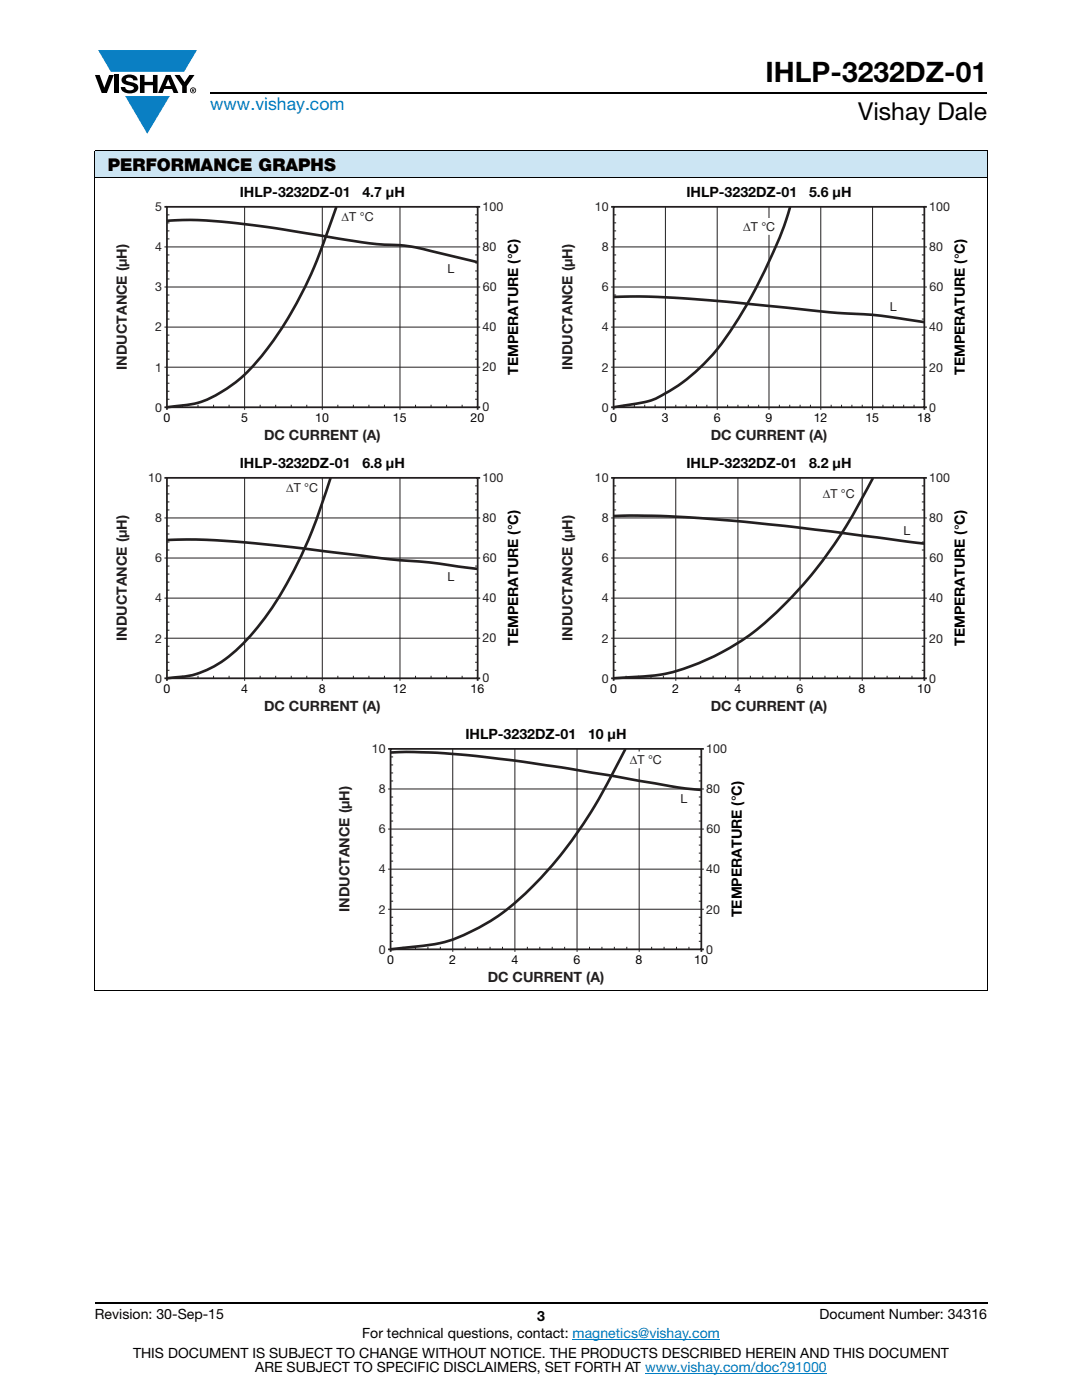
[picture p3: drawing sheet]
<svg xmlns="http://www.w3.org/2000/svg" width="216mm" height="279mm" viewBox="0 0 216 279" stroke-linecap="round" stroke-linejoin="round" font-family="sans-serif">
<g fill="#0a7fc3">
<path d="M19.6 10h19.7l-2.6 4.3h-1.1h-13.5z"/>
<path d="M25 19.2h8.9l-4.5 7.5z"/>
</g>
<g fill="#000">
<path d="M18.9 15h1l.9 2.5 1-2.5h.9l-1.4 3.6h-1zM22.9 15h.9v3.6h-.9zM24.6 15.3a2.1 2.1 0 0 1 2.8 .3l.1 .4h-.9a.79 .79 0 0 0-.7-.5 .79 .79 0 0 0-.8 .4l.3 .3 1 .2a1.08 1.08 0 0 1 1.2 1 1.08 1.08 0 0 1-1.1 1.2 1.73 1.73 0 0 1-2.4-1.2h.9a.96 .96 0 0 0 .8 .6 .96 .96 0 0 0 .9-.4 1.31 1.31 0 0 0-1.2-.6 1.03 1.03 0 0 1-1.1-.6 1.03 1.03 0 0 1 .2-1.1zM27.9 15h.9v1.3h1.7v-1.3h.9v3.6h-.9v-1.6h-1.7v1.6h-.9zM34.8 15h1.1l.9 1.4 1-1.4h1l-1.5 2.2v1.4h-.9v-1.4z"/>
<path d="M33.6 15.9l.5 1.3h-1.1zM33.1 15l-1.6 3.6h1l.3-.8h1.5l.3 .8h1l-1.6-3.6z"/>
<path d="M38.4 17.8h.2v.2h-.2zM38.3 17.7v.7h.1v-.3l.4 .3-.2-.3 .2-.2-.1-.2z"/>
<path d="M38.1 18a.46 .46 0 0 1 .9 0 .46 .46 0 0 1-.9 0zM37.9 18a.6 .6 0 0 0 1.2 0 .6 .6 0 0 0-1.2 0z"/>
</g>
<path d="M42 18.6h155M18.9 260h178.1" fill="none" stroke="#000" stroke-width=".36"/>
<path d="M114.3 267.3h29.3M128.7 274h36.3" fill="none" stroke="#007ec4" stroke-width=".2"/>
<path d="M18.9 30h178.1v5.5h-178.1z" fill="#cce5f3"/>
<path d="M18.9 30h178.1M18.9 35.5h178.1M18.9 30.1v167.6M197 30.1v167.6M18.9 197.8h178.1" fill="none" stroke="#000" stroke-width=".2"/>
<path d="M23 36.9h81v51.5h-81z" fill="#fff"/>
<g fill="none" stroke="#231f20" stroke-width=".2">
<path d="M32.8 49.3h63M32.8 57.3h63M33.3 58.9h.5M33.3 50.9h.5M33.3 52.5h.5M33.3 54.1h.5M33.3 55.7h.5M33.3 42.9h.5M33.3 44.5h.5M33.3 46.1h.5M33.3 47.7h.5M48.8 41.3v40"/>
<path d="M64.3 41.3v40M79.8 41.3v40M94.8 58.9h.5M94.8 50.9h.5M94.8 52.5h.5M94.8 54.1h.5M94.8 55.7h.5M94.8 42.9h.5M94.8 44.5h.5M94.8 46.1h.5M94.8 47.7h.5M32.8 65.3h63"/>
<path d="M32.8 73.3h63M33.3 60.5h.5M33.3 62.1h.5M33.3 63.7h.5M33.3 66.9h.5M33.3 68.5h.5M33.3 70.1h.5M33.3 71.7h.5M33.3 74.9h.5M33.3 76.5h.5M33.3 78.1h.5M33.3 79.7h.5"/>
<path d="M94.8 60.5h.5M94.8 62.1h.5M94.8 63.7h.5M94.8 66.9h.5M94.8 68.5h.5M94.8 70.1h.5M94.8 71.7h.5M94.8 74.9h.5M94.8 76.5h.5M94.8 78.1h.5M94.8 79.7h.5"/>
</g>
<path d="M32.8 41.3h.5M33.3 41.3h62v40h-62zM95.3 41.3h.5M32.8 81.3h.5M95.3 81.3h.5" fill="none" stroke="#231f20" stroke-width=".35"/>
<path d="M67.6 41.9h7.5v3h-7.5z" fill="#fff"/>
<path d="M67.6 41.9h7.5v3h-7.5z" fill="none" stroke="#fff" stroke-width=".35"/>
<path d="M88.5 52.2h3v3h-3z" fill="#fff"/>
<path d="M88.5 52.2h3v3h-3z" fill="none" stroke="#fff" stroke-width=".35"/>
<path d="M33.3 81.3v.5M95.3 81.3v.5" fill="none" stroke="#231f20" stroke-width=".35"/>
<g fill="none" stroke="#231f20" stroke-width=".2">
<path d="M36.4 80.8v.5M39.5 80.8v.5M42.6 80.8v.5M45.7 80.8v.5M48.8 81.3v.5M51.9 80.8v.5M55 80.8v.5M58.1 80.8v.5M61.2 80.8v.5M64.3 81.3v.5M67.4 80.8v.5M70.5 80.8v.5"/>
<path d="M73.6 80.8v.5M76.7 80.8v.5M79.8 81.3v.5M82.9 80.8v.5M86 80.8v.5M89.1 80.8v.5M92.2 80.8v.5"/>
</g>
<path d="M33.3 44.1a101.8 101.8 0 0 1 21.2 1.4l15.5 2.5a70.5 70.5 0 0 0 10.8 1l2.6 .5 11.9 2.8M67.1 41.3a113.5 113.5 0 0 1-8.1 19.6 56.5 56.5 0 0 1-11.4 14.9 20.6 20.6 0 0 1-12.7 5.3l-1.6 .2" fill="none" stroke="#231f20" stroke-width=".53"/>
<path d="M111.9 36.9h81.2v51.5h-81.2z" fill="#fff"/>
<g fill="none" stroke="#231f20" stroke-width=".2">
<path d="M121.9 49.3h63M121.9 57.3h63M122.4 58.9h.5M122.4 50.9h.5M122.4 52.5h.5M122.4 54.1h.5M122.4 55.7h.5M122.4 42.9h.5M122.4 44.5h.5M122.4 46.1h.5M122.4 47.7h.5M132.8 41.3v40"/>
<path d="M143.1 41.3v40M153.4 41.3v40M163.8 41.3v40M174.1 41.3v40M183.9 58.9h.5M183.9 50.9h.5M183.9 52.5h.5M183.9 54.1h.5M183.9 55.7h.5M183.9 42.9h.5M183.9 44.5h.5M183.9 46.1h.5"/>
<path d="M183.9 47.7h.5M121.9 65.3h63M121.9 73.3h63M122.4 60.5h.5M122.4 62.1h.5M122.4 63.7h.5M122.4 66.9h.5M122.4 68.5h.5M122.4 70.1h.5M122.4 71.7h.5M122.4 74.9h.5M122.4 76.5h.5"/>
<path d="M122.4 78.1h.5M122.4 79.7h.5M183.9 60.5h.5M183.9 62.1h.5M183.9 63.7h.5M183.9 66.9h.5M183.9 68.5h.5M183.9 70.1h.5M183.9 71.7h.5M183.9 74.9h.5M183.9 76.5h.5M183.9 78.1h.5"/>
<path d="M183.9 79.7h.5"/>
</g>
<path d="M121.9 41.3h.5M184.4 41.3h.5M121.9 81.3h.5M184.4 81.3h.5" fill="none" stroke="#231f20" stroke-width=".35"/>
<path d="M176.7 59.8h3v3h-3z" fill="#fff"/>
<path d="M176.7 59.8h3v3h-3z" fill="none" stroke="#fff" stroke-width=".35"/>
<path d="M147.7 43.7h7.5v3h-7.5z" fill="#fff"/>
<path d="M147.7 43.7h7.5v3h-7.5z" fill="none" stroke="#fff" stroke-width=".35"/>
<path d="M122.4 41.3h62v40h-62zM122.4 81.3v.5M184.4 81.3v.5" fill="none" stroke="#231f20" stroke-width=".35"/>
<g fill="none" stroke="#231f20" stroke-width=".2">
<path d="M124.5 80.8v.5M126.6 80.8v.5M128.6 80.8v.5M130.7 80.8v.5M132.8 81.3v.5M134.8 80.8v.5M136.9 80.8v.5M139 80.8v.5M141 80.8v.5M143.1 81.3v.5M145.2 80.8v.5M147.2 80.8v.5"/>
<path d="M149.3 80.8v.5M151.4 80.8v.5M153.4 81.3v.5M155.5 80.8v.5M157.6 80.8v.5M159.6 80.8v.5M161.7 80.8v.5M163.8 81.3v.5M165.9 80.8v.5M167.9 80.8v.5M170 80.8v.5M172.1 80.8v.5"/>
<path d="M174.1 81.3v.5M176.2 80.8v.5M178.3 80.8v.5M180.3 80.8v.5M182.4 80.8v.5"/>
</g>
<path d="M122.4 59.3l6.4-.1 8 .4 9.2 .7 22.9 2.3a103.1 103.1 0 0 1 15.5 1.7M157.7 41.3a99.5 99.5 0 0 1-9 20.1 48.6 48.6 0 0 1-10.5 13.3 29.7 29.7 0 0 1-8.9 5.4l-6.9 1.2" fill="none" stroke="#231f20" stroke-width=".53"/>
<path d="M23 91h81v51.5h-81z" fill="#fff"/>
<g fill="none" stroke="#231f20" stroke-width=".2">
<path d="M33.3 97h.5M33.3 98.6h.5M48.8 95.4v40M64.3 95.4v40M79.8 95.4v40M94.8 97h.5M94.8 98.6h.5M32.8 103.4h63M32.8 111.4h63M32.8 119.4h63M33.3 113h.5M33.3 114.6h.5"/>
<path d="M33.3 116.2h.5M33.3 117.8h.5M33.3 105h.5M33.3 106.6h.5M33.3 108.2h.5M33.3 109.8h.5M33.3 100.2h.5M33.3 101.8h.5M94.8 113h.5M94.8 114.6h.5M94.8 116.2h.5M94.8 117.8h.5"/>
<path d="M94.8 105h.5M94.8 106.6h.5M94.8 108.2h.5M94.8 109.8h.5M94.8 100.2h.5M94.8 101.8h.5M32.8 127.4h63M33.3 121h.5M33.3 122.6h.5M33.3 124.2h.5M33.3 125.8h.5M33.3 129h.5"/>
<path d="M33.3 130.6h.5M33.3 132.2h.5M33.3 133.8h.5M94.8 121h.5M94.8 122.6h.5M94.8 124.2h.5M94.8 125.8h.5M94.8 129h.5M94.8 130.6h.5M94.8 132.2h.5M94.8 133.8h.5"/>
</g>
<path d="M32.8 95.4h.5M33.3 95.4h62v40h-62zM95.3 95.4h.5M32.8 135.4h.5M95.3 135.4h.5" fill="none" stroke="#231f20" stroke-width=".35"/>
<path d="M56.5 96h7.5v3h-7.5z" fill="#fff"/>
<path d="M56.5 96h7.5v3h-7.5z" fill="none" stroke="#fff" stroke-width=".35"/>
<path d="M88.5 113.7h3v3h-3z" fill="#fff"/>
<path d="M88.5 113.7h3v3h-3z" fill="none" stroke="#fff" stroke-width=".35"/>
<path d="M33.3 135.4v.5M95.3 135.4v.5" fill="none" stroke="#231f20" stroke-width=".35"/>
<g fill="none" stroke="#231f20" stroke-width=".2">
<path d="M36.4 134.9v.5M39.5 134.9v.5M42.6 134.9v.5M45.7 134.9v.5M48.8 135.4v.5M51.9 134.9v.5M55 134.9v.5M58.1 134.9v.5M61.2 134.9v.5M64.3 135.4v.5M67.4 134.9v.5M70.5 134.9v.5"/>
<path d="M73.6 134.9v.5M76.7 134.9v.5M79.8 135.4v.5M82.9 134.9v.5M86 134.9v.5M89.1 134.9v.5M92.2 134.9v.5"/>
</g>
<path d="M66 95.4a96.1 96.1 0 0 1-11.8 26.1 36.8 36.8 0 0 1-11.5 11.5 17.3 17.3 0 0 1-8.7 2.3l-.7 .1M33.3 107.8l7.1-.1 8.4 .5 10.3 1.1 20.7 2.5a124.7 124.7 0 0 1 14.2 1.6l1.3 .1" fill="none" stroke="#231f20" stroke-width=".53"/>
<path d="M111.9 91h81.2v51.5h-81.2z" fill="#fff"/>
<g fill="none" stroke="#231f20" stroke-width=".2">
<path d="M122.4 97h.5M122.4 98.6h.5M134.8 95.4v40M147.2 95.4v40M159.6 95.4v40M172 95.4v40M183.9 97h.5M183.9 98.6h.5M121.9 103.4h63M121.9 119.4h63M121.9 111.4h.5M122.4 111.4h62"/>
<path d="M122.4 113h.5M122.4 114.6h.5M122.4 116.2h.5M122.4 117.8h.5M122.4 105h.5M122.4 106.6h.5M122.4 108.2h.5M122.4 109.8h.5M122.4 100.2h.5M122.4 101.8h.5M183.9 113h.5M183.9 114.6h.5"/>
<path d="M183.9 116.2h.5M183.9 117.8h.5M183.9 105h.5M183.9 106.6h.5M183.9 108.2h.5M183.9 109.8h.5M183.9 100.2h.5M183.9 101.8h.5M184.4 111.4h.5M121.9 127.4h63M122.4 121h.5M122.4 122.6h.5"/>
<path d="M122.4 124.2h.5M122.4 125.8h.5M122.4 129h.5M122.4 130.6h.5M122.4 132.2h.5M122.4 133.8h.5M183.9 121h.5M183.9 122.6h.5M183.9 124.2h.5M183.9 125.8h.5M183.9 129h.5M183.9 130.6h.5"/>
<path d="M183.9 132.2h.5M183.9 133.8h.5"/>
</g>
<path d="M121.9 95.4h.5M184.4 95.4h.5M121.9 135.4h.5M184.4 135.4h.5" fill="none" stroke="#231f20" stroke-width=".35"/>
<path d="M179.5 104.4h3v3h-3z" fill="#fff"/>
<path d="M179.5 104.4h3v3h-3z" fill="none" stroke="#fff" stroke-width=".35"/>
<path d="M163.6 97.1h7.5v3h-7.5z" fill="#fff"/>
<path d="M163.6 97.1h7.5v3h-7.5z" fill="none" stroke="#fff" stroke-width=".35"/>
<path d="M122.4 95.4h62v40h-62zM122.4 135.4v.5M184.4 135.4v.5" fill="none" stroke="#231f20" stroke-width=".35"/>
<g fill="none" stroke="#231f20" stroke-width=".2">
<path d="M124.9 134.9v.5M127.4 134.9v.5M129.9 134.9v.5M132.4 134.9v.5M134.8 135.4v.5M137.3 134.9v.5M139.8 134.9v.5M142.3 134.9v.5M144.8 134.9v.5M147.2 135.4v.5M149.7 134.9v.5M152.2 134.9v.5"/>
<path d="M154.7 134.9v.5M157.2 134.9v.5M159.7 135.4v.5M162.1 134.9v.5M164.6 134.9v.5M167.1 134.9v.5M169.6 134.9v.5M172.1 135.4v.5M174.5 134.9v.5M177 134.9v.5M179.5 134.9v.5M182 134.9v.5"/>
</g>
<path d="M174.2 95.4a95.6 95.6 0 0 1-15.9 23.4 49.9 49.9 0 0 1-24.1 15.3 62 62 0 0 1-11.8 1.3M122.4 103h9.9l14.9 1 18.6 2.1 18.6 2.4" fill="none" stroke="#231f20" stroke-width=".53"/>
<path d="M67.4 145.1h81.3v51.5h-81.3z" fill="#fff"/>
<g fill="none" stroke="#231f20" stroke-width=".2">
<path d="M77.4 157.5h63M77.9 159.1h.5M77.9 151.1h.5M77.9 152.7h.5M77.9 154.3h.5M77.9 155.9h.5M90.3 149.5v40M102.7 149.5v40M115.1 149.5v40M127.5 149.5v40M139.4 151.1h.5M139.4 152.7h.5"/>
<path d="M139.4 154.3h.5M139.4 155.9h.5M139.4 159.1h.5M77.4 165.5h63M77.4 173.5h63M77.9 167.1h.5M77.9 168.7h.5M77.9 170.3h.5M77.9 171.9h.5M77.9 175.1h.5M77.9 176.7h.5M77.9 178.3h.5"/>
<path d="M77.9 179.9h.5M77.9 160.7h.5M77.9 162.3h.5M77.9 163.9h.5M139.4 167.1h.5M139.4 168.7h.5M139.4 170.3h.5M139.4 171.9h.5M139.4 175.1h.5M139.4 176.7h.5M139.4 178.3h.5M139.4 179.9h.5"/>
<path d="M139.4 160.7h.5M139.4 162.3h.5M139.4 163.9h.5M77.4 181.5h63M77.9 183.1h.5M77.9 184.7h.5M77.9 186.3h.5M77.9 187.9h.5M139.4 183.1h.5M139.4 184.7h.5M139.4 186.3h.5M139.4 187.9h.5"/>
</g>
<path d="M77.4 149.5h.5M139.9 149.5h.5M77.4 189.5h.5M139.9 189.5h.5" fill="none" stroke="#231f20" stroke-width=".35"/>
<path d="M135 157.9h3v3h-3z" fill="#fff"/>
<path d="M135 157.9h3v3h-3z" fill="none" stroke="#fff" stroke-width=".35"/>
<path d="M125.1 150.2h7.5v3h-7.5z" fill="#fff"/>
<path d="M125.1 150.2h7.5v3h-7.5z" fill="none" stroke="#fff" stroke-width=".35"/>
<path d="M77.9 149.5h62v40h-62zM77.9 189.5v.5M140 189.5v.5" fill="none" stroke="#231f20" stroke-width=".35"/>
<g fill="none" stroke="#231f20" stroke-width=".2">
<path d="M80.4 189v.5M82.9 189v.5M85.4 189v.5M87.9 189v.5M90.3 189.5v.5M92.8 189v.5M95.3 189v.5M97.8 189v.5M100.3 189v.5M102.7 189.5v.5M105.2 189v.5M107.7 189v.5"/>
<path d="M110.2 189v.5M112.7 189v.5M115.1 189.5v.5M117.6 189v.5M120.1 189v.5M122.6 189v.5M125.1 189v.5M127.5 189.5v.5M130 189v.5M132.5 189v.5M135 189v.5M137.5 189v.5"/>
</g>
<path d="M77.9 150.2l3.7-.1 6.2 .2 6.2 .5 8.2 .9 10.4 1.5 22.7 3.9 4.6 .5M124.8 149.5a114.2 114.2 0 0 1-12.3 20.3 61.6 61.6 0 0 1-15.1 14.3 30.6 30.6 0 0 1-15.3 4.9l-4.2 .5" fill="none" stroke="#231f20" stroke-width=".53"/>
<text font-size="5.6" x="152.8" y="16.4">IHLP-3232DZ-01</text>
<text font-size="4.9" x="171.3" y="24">Vishay Dale</text>
<text font-size="3.5" fill="#007ec4" x="42" y="21.9">www.vishay.com</text>
<text font-size="3.5" x="21.5" y="34.1">PERFORMANCE GRAPHS</text>
<g font-size="2.8" fill="#040505">
<text x="47.8" y="39.2">IHLP-3232DZ-01</text>
<text x="72.3" y="39.2">4.7 μH</text>
<text x="137" y="39.2">IHLP-3232DZ-01</text>
<text x="161.4" y="39.2">5.6 μH</text>
<text x="47.8" y="93.3">IHLP-3232DZ-01</text>
<text x="72.3" y="93.3">6.8 μH</text>
</g>
<g font-size="2.8" fill="#231f20">
<text x="25.3" y="73.8" transform="rotate(-90 25.3 73.8)">INDUCTANCE (μH)</text>
<text x="114.2" y="73.8" transform="rotate(-90 114.2 73.8)">INDUCTANCE (μH)</text>
<text x="52.7" y="87.8">DC CURRENT (A)</text>
<text x="141.8" y="87.8">DC CURRENT (A)</text>
<text x="25.3" y="127.9" transform="rotate(-90 25.3 127.9)">INDUCTANCE (μH)</text>
<text x="114.2" y="127.9" transform="rotate(-90 114.2 127.9)">INDUCTANCE (μH)</text>
<text x="52.7" y="141.9">DC CURRENT (A)</text>
<text x="141.8" y="141.9">DC CURRENT (A)</text>
<text x="69.7" y="182" transform="rotate(-90 69.7 182)">INDUCTANCE (μH)</text>
<text x="97.3" y="195.9">DC CURRENT (A)</text>
</g>
<g font-size="2.8">
<text x="103.4" y="74.9" transform="rotate(-90 103.4 74.9)">TEMPERATURE (°C)</text>
<text x="192.5" y="74.9" transform="rotate(-90 192.5 74.9)">TEMPERATURE (°C)</text>
<text x="103.4" y="128.9" transform="rotate(-90 103.4 128.9)">TEMPERATURE (°C)</text>
<text x="192.5" y="128.9" transform="rotate(-90 192.5 128.9)">TEMPERATURE (°C)</text>
<text x="148" y="183" transform="rotate(-90 148 183)">TEMPERATURE (°C)</text>
<text x="18.9" y="263.3">Revision: 30-Sep-15</text>
<text x="107.2" y="263.6">3</text>
<text x="163.6" y="263.3">Document Number: 34316</text>
<text x="72.3" y="267.1">For technical questions, contact: magnetics@vishay.com</text>
<text x="26.5" y="271">THIS DOCUMENT IS SUBJECT TO CHANGE WITHOUT NOTICE. THE PRODUCTS DESCRIBED HEREIN AND THIS DOCUMENT</text>
<text x="50.9" y="273.8">ARE SUBJECT TO SPECIFIC DISCLAIMERS, SET FORTH AT www.vishay.com/doc?91000</text>
</g>
<g font-size="2.8" fill="#020303">
<text x="137" y="93.3">IHLP-3232DZ-01</text>
<text x="161.4" y="93.3">8.2 μH</text>
<text x="92.9" y="147.4">IHLP-3232DZ-01</text>
<text x="117.3" y="147.4">10 μH</text>
</g>
<g font-size="2.5" fill="#231f20">
<text x="30.9" y="42.1">5</text>
<text x="68.2" y="44.2">ΔT °C</text>
<text x="96.3" y="42.1">100</text>
<text x="118.7" y="42.1">10</text>
<text x="148.3" y="46">ΔT °C</text>
<text x="185.4" y="42.1">100</text>
<text x="30.9" y="50.1">4</text>
<text x="96.3" y="50.1">80</text>
<text x="120.1" y="50.1">8</text>
<text x="185.4" y="50.1">80</text>
<text x="30.9" y="58.1">3</text>
<text x="89.3" y="54.4">L</text>
<text x="96.4" y="58.1">60</text>
<text x="120.1" y="58.1">6</text>
<text x="185.5" y="58.1">60</text>
<text x="177.6" y="62">L</text>
<text x="30.9" y="66.1">2</text>
<text x="96.3" y="66.1">40</text>
<text x="120.1" y="66.1">4</text>
<text x="185.4" y="66.1">40</text>
<text x="30.9" y="74.1">1</text>
<text x="96.3" y="74.1">20</text>
<text x="120.1" y="74.1">2</text>
<text x="185.4" y="74.2">20</text>
<text x="30.9" y="82.2">0</text>
<text x="96.3" y="82.1">0</text>
<text x="120.1" y="82.2">0</text>
<text x="185.4" y="82.2">0</text>
<text x="29.6" y="96.2">10</text>
<text x="57.1" y="98.3">ΔT °C</text>
<text x="96.3" y="96.2">100</text>
<text x="118.7" y="96.2">10</text>
<text x="164.2" y="99.4">ΔT °C</text>
<text x="185.4" y="96.2">100</text>
<text x="30.9" y="104.2">8</text>
<text x="96.3" y="104.2">80</text>
<text x="120.1" y="104.2">8</text>
<text x="180.3" y="106.7">L</text>
<text x="185.4" y="104.2">80</text>
<text x="30.9" y="112.2">6</text>
<text x="96.4" y="112.2">60</text>
<text x="120.1" y="112.2">6</text>
<text x="185.5" y="112.2">60</text>
<text x="89.3" y="115.9">L</text>
<text x="30.9" y="120.2">4</text>
<text x="96.3" y="120.2">40</text>
<text x="120.1" y="120.2">4</text>
<text x="185.4" y="120.2">40</text>
<text x="30.9" y="128.2">2</text>
<text x="96.3" y="128.2">20</text>
<text x="120.1" y="128.2">2</text>
<text x="185.4" y="128.2">20</text>
<text x="30.9" y="136.3">0</text>
<text x="96.3" y="136.2">0</text>
<text x="120.1" y="136.3">0</text>
<text x="185.4" y="136.3">0</text>
<text x="74.2" y="150.3">10</text>
<text x="125.7" y="152.5">ΔT °C</text>
<text x="140.9" y="150.3">100</text>
<text x="75.6" y="158.3">8</text>
<text x="135.8" y="160.2">L</text>
<text x="140.9" y="158.3">80</text>
<text x="75.6" y="166.3">6</text>
<text x="141" y="166.3">60</text>
<text x="75.6" y="174.3">4</text>
<text x="140.9" y="174.3">40</text>
<text x="75.6" y="182.3">2</text>
<text x="140.9" y="182.3">20</text>
<text x="75.6" y="190.3">0</text>
<text x="140.9" y="190.3">0</text>
</g>
<g font-size="2.5" fill="#020303">
<text x="32.6" y="84.1">0</text>
<text x="48.1" y="84.1">5</text>
<text x="62.9" y="84.1">10</text>
<text x="78.4" y="84.1">15</text>
<text x="93.9" y="84.1">20</text>
<text x="121.8" y="84.1">0</text>
<text x="132.1" y="84.1">3</text>
<text x="142.4" y="84.1">6</text>
<text x="152.7" y="84.1">9</text>
<text x="162.4" y="84.1">12</text>
<text x="172.7" y="84.1">15</text>
<text x="183" y="84.1">18</text>
<text x="32.6" y="138.2">0</text>
<text x="48.1" y="138.2">4</text>
<text x="63.6" y="138.2">8</text>
<text x="78.4" y="138.2">12</text>
<text x="93.9" y="138.2">16</text>
<text x="121.8" y="138.2">0</text>
<text x="134.2" y="138.2">2</text>
<text x="146.5" y="138.2">4</text>
<text x="158.9" y="138.2">6</text>
<text x="171.3" y="138.2">8</text>
<text x="183" y="138.2">10</text>
<text x="77.3" y="192.3">0</text>
<text x="89.6" y="192.3">2</text>
<text x="102" y="192.3">4</text>
<text x="114.4" y="192.3">6</text>
<text x="126.8" y="192.3">8</text>
<text x="138.5" y="192.3">10</text>
</g>
</svg>
